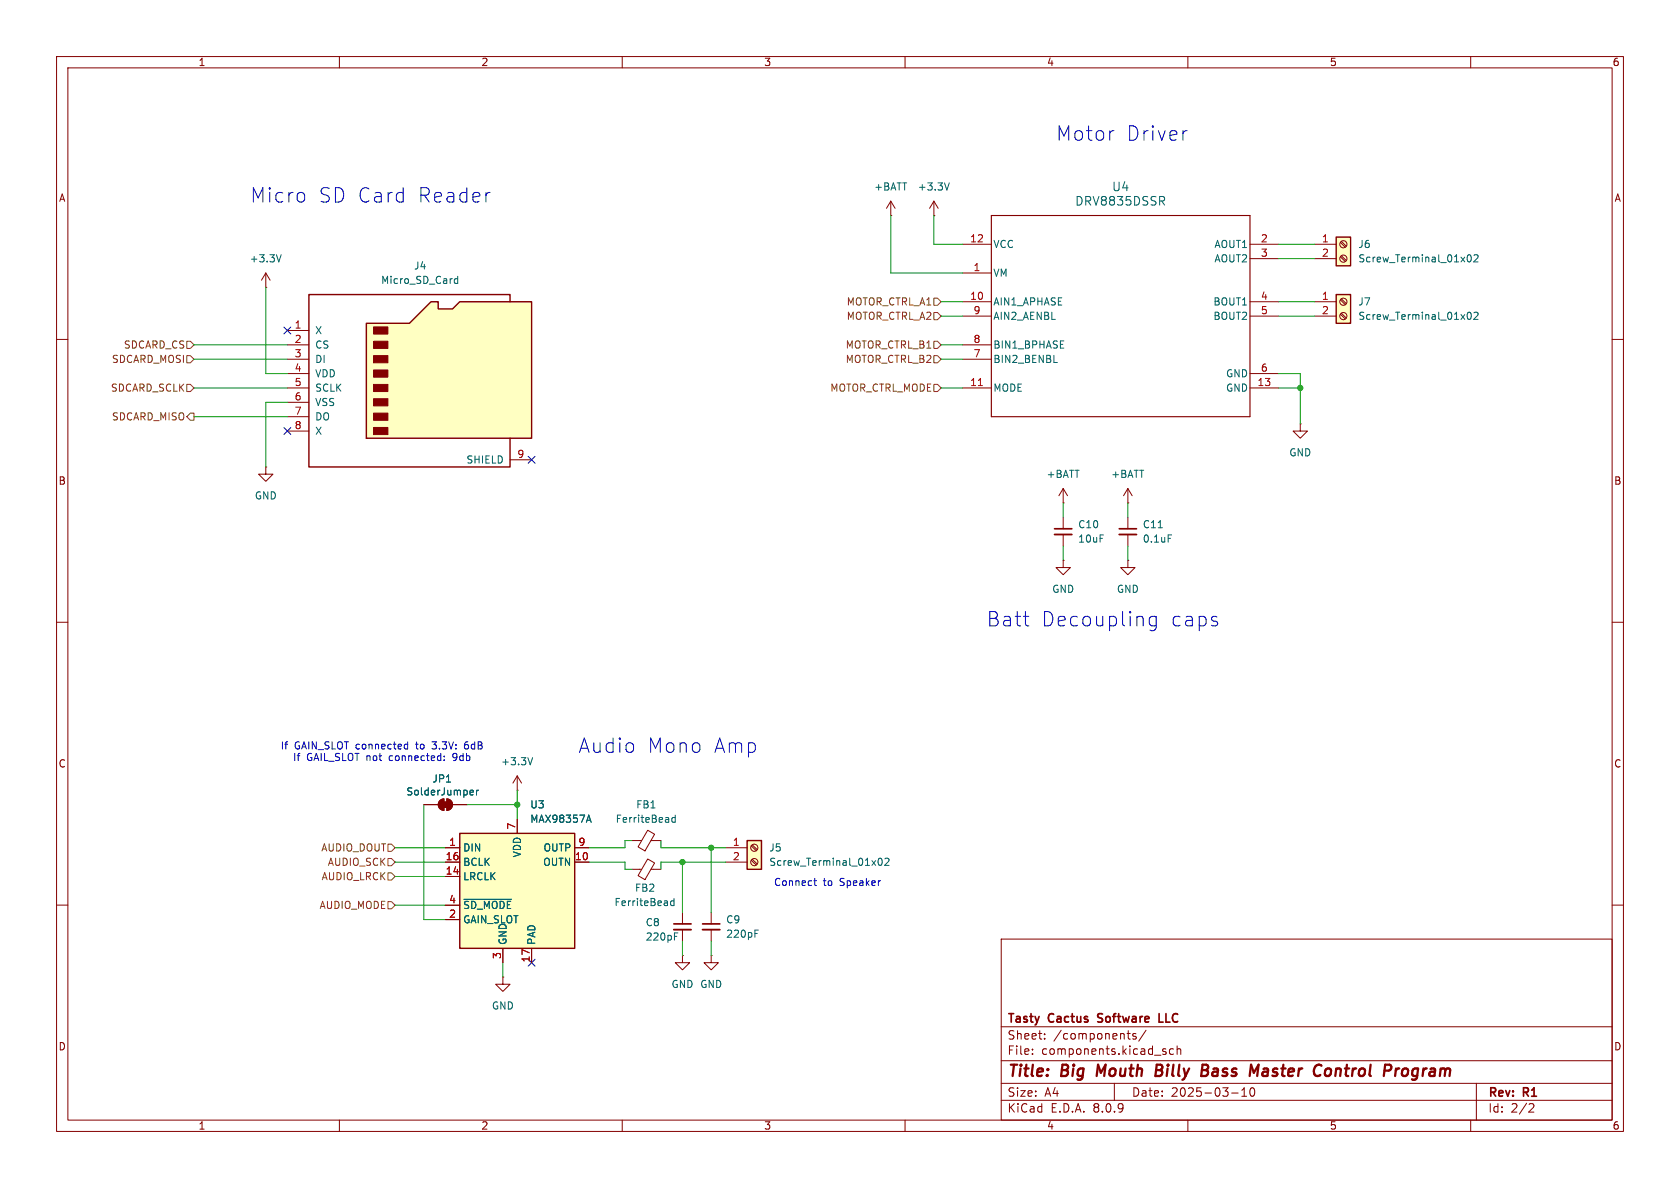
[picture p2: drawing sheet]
<svg xmlns="http://www.w3.org/2000/svg" width="297mm" height="210mm" viewBox="0 0 297 210" stroke-linecap="round" stroke-linejoin="round" font-family="sans-serif">
<g fill="none" stroke="#840000" stroke-width=".18">
<path d="M10 10h277v190h-277zM12 12h273v186h-273zM60 10v2M110 10v2M160 10v2M210 10v2M260 10v2M170.2 48.3h5.1M170.2 53.3h5.1M170.2 43.2h5.1M170.2 55.9h5.1M221 53.3h5.1"/>
<path d="M221 43.2h5.1M221 45.7h5.1M221 55.9h5.1M10 60h2M170.2 68.6h5.1M170.2 63.5h5.1M170.2 61h5.1M221 68.6h5.1M221 66h5.1M229.9 74.9v1.3h1.2l-1.2 1.3-1.3-1.3h1.3M229.9 74.9h.1M285 60h2"/>
<path d="M10 110h2M285 110h2M74.9 142.2h2.6M77.8 141.5l.7-.3v2.1a1.02 1.02 0 0 1-.9-.7 1.02 1.02 0 0 1 .2-1.1zM79 141.2a1.02 1.02 0 0 1 1 1 1.02 1.02 0 0 1-1 1.1zM80 142.2h2.5M111.8 148.6h1.6M111.8 153.7h1.6M114.5 146.8l1.2 .7-1.7 2.9-1.2-.7zM114.5 151.8l1.2 .8-1.7 2.9-1.2-.7zM115.1 148.6h1.7M115.1 153.7h1.7"/>
<path d="M10 160h2M120.6 161.3v2M120.6 164.3v2.1M177 166h108v32h-108zM285 160h2M60 198v2M110 198v2M160 198v2M177 194.5h108M177 191.5h108M177 187.5h108M177 181.5h108"/>
<path d="M182.5 186.3v.1M182.5 185.5v.1M184.7 183.6v.1M184.7 182.8v.1M197 191.5v3M199.2 182.7h.6M199.5 183.6l.3 .1M200.8 182.8l-.3-.1-.3 .2 .1 .2 .5 .2v.3h-.6M202.6 182.1l-1.3 2M205.7 185.9l.4 .1 .1 .2-.2 .2h-.3M205.7 185.4l.4 .1M207.5 185.5l-.5-.1-.3 .3v.4l.2 .2h.6"/>
<path d="M208.1 185.5l.2-.1 .4 .1v.9M208.1 184.9v1.5M210 198v2M217.7 193.2h1.2M219.5 193.8h.9M219.5 192.7l.5-.4v1.5M221.1 192.4l.2-.1a.81 .81 0 0 1 .6 .6 .81 .81 0 0 1-.3 .8l-.1 .1a.81 .81 0 0 1-.4-1.4zM260 198v2M261 191.5v6.5M270.5 195.1l.5 .1 .2 .3-1 1.1h1"/>
</g>
<path d="M194.1 188.2l-.2 2M204.4 189.2h.7M205.1 189.2l.2 .1M205.2 188.2h-.7l-.2 2 .9-.1M205.3 189.1l-.2 .1M212.5 189.2h.6M212.6 188.2h.7a.49 .49 0 0 1 .3 .5 .49 .49 0 0 1-.5 .5M213.1 189.2l.3 .1a.58 .58 0 0 1-.3 .9h-.8M223.5 189.4a.4 .4 0 0 0-.3 .4 .4 .4 0 0 0 .2 .4h.5M223.6 188.9l-.2 .1M234.4 189.1a.52 .52 0 0 1 .5-.2 .52 .52 0 0 1 .4 .4v.5a.6 .6 0 0 1-.9 .3M248.8 189a.59 .59 0 0 0-.9 .3v.7a.53 .53 0 0 0 .9 0" fill="none" stroke="#840000" stroke-width=".4"/>
<path d="M119.1 163.3h3.1M194.1 179.3v.5M204.9 179.2v1.5h.7M194.1 180.6l.2 .1" fill="none" stroke="#840000" stroke-width=".3"/>
<path d="M175.3 38.1h45.7v35.6h-45.7z" fill="none" stroke="#840000" stroke-width=".2"/>
<path d="M173 68.2h.7" fill="none" stroke="#a90000" stroke-width=".18"/>
<g fill="none" stroke="#006464" stroke-width=".18">
<path d="M205.4 35.5l.5 .8M205.7 34.8l.2 .2-.2 .5M186.3 64.1h.6M83.3 139.7h.3l.1 .3-.6 .1M84.2 139.7v.8M84.6 139.7l-.4 .2M83.6 140.5h-.3M119.2 158.8v1.3M119.2 159.3l-.4-.1-.2 .3 .1 .5h.5M119.4 144.1v1.3M119.4 144.6l-.4-.1-.2 .3 .1 .5h.5M119.2 165.5h.5"/>
<path d="M119.2 164.9h.6"/>
</g>
<g fill="#840000" stroke="#840000" stroke-width=".18">
<path d="M78.2 141.7h1v1h-1z"/>
<path d="M77.8 141.5l.7-.3v2.1a1.02 1.02 0 0 1-.9-.7 1.02 1.02 0 0 1 .2-1.1z"/>
<path d="M79 141.2a1.02 1.02 0 0 1 1 1 1.02 1.02 0 0 1-1 1.1z"/>
</g>
<path d="M119.1 164.3h3.1" fill="none" stroke="#840000" stroke-width=".33"/>
<path d="M81.3 147.3h20.3v20.3h-20.3z" fill="#ffffc2"/>
<path d="M81.3 147.3h20.3v20.3h-20.3z" fill="none" stroke="#840000" stroke-width=".25"/>
<g fill="none" stroke="#840000" stroke-width=".18">
<path d="M188 99.1v1.2h1.2l-1.2 1.3-1.3-1.3h1.3M188 99.1h.1M199.4 99.1v1.2h1.3l-1.3 1.3-1.3-1.3h1.3M199.4 99.1h.1M78.7 149.9h2.6M78.7 152.4h2.6M78.7 154.9h2.6M91.4 144.8v2.5M101.6 149.9h2.5M101.6 152.4h2.5M78.7 162.6h2.6M78.7 160h2.6"/>
<path d="M88.9 172.7v1.3h1.3l-1.3 1.3-1.3-1.3h1.3M88.9 172.7h.1M88.9 167.6v2.6M94 167.6v2.6M120.6 168.9v1.3h1.3l-1.3 1.3-1.2-1.3h1.2M120.6 168.9h.1M125.7 168.9v1.3h1.3l-1.3 1.3-1.2-1.3h1.2M125.7 168.9h.1M125.7 161.3v2M125.7 164.3v2.1"/>
</g>
<path d="M82 159h8.4M103.8 145h.6M104.1 144.1l.4 1.3M133.5 165h.4M133.5 164.4h.6" fill="none" stroke="#006464" stroke-width=".18"/>
<path d="M124.2 164.3h3.1" fill="none" stroke="#840000" stroke-width=".33"/>
<path d="M124.2 163.3h3.1" fill="none" stroke="#840000" stroke-width=".3"/>
<path d="M64.8 57.2h7.6l3.8-3.9h1.3v1.3h2.5l1.3-1.3h12.7v24.2h-29.2z" fill="#ffffc2"/>
<g fill="#840000" stroke="#840000" stroke-width=".18">
<path d="M66 75.6h2.6v1.2h-2.6z"/>
<path d="M66 73h2.6v1.3h-2.6z"/>
<path d="M66 70.5h2.6v1.3h-2.6z"/>
<path d="M66 67.9h2.6v1.3h-2.6z"/>
<path d="M66 65.4h2.6v1.3h-2.6z"/>
<path d="M66 62.9h2.6v1.2h-2.6z"/>
<path d="M66 60.3h2.6v1.3h-2.6z"/>
<path d="M66 57.8h2.6v1.3h-2.6z"/>
</g>
<path d="M64.8 57.2h7.6l3.8-3.9h1.3v1.3h2.5l1.3-1.3h12.7v24.2h-29.2zM90.2 53.3v-1.2h-35.6v30.5h35.6v-5.1" fill="none" stroke="#840000" stroke-width=".25"/>
<g fill="none" stroke="#840000" stroke-width=".18">
<path d="M157.5 38.1h.1M157.5 35.6l-.8 1.2M157.5 35.6v2.5M157.5 35.6l.7 1.2M165.1 38.1h.1M165.1 35.6l-.8 1.2M165.1 35.6v2.5M165.1 35.6l.8 1.2M50.8 58.4h3.8M50.8 61h3.8M50.8 63.5h3.8M50.8 66h3.8"/>
<path d="M50.8 68.6h3.8M50.8 71.1h3.8M50.8 73.7h3.8M50.8 76.2h3.8M90.2 81.3h3.8M199.4 91.4v2.1M199.4 94.5v2"/>
</g>
<path d="M167.8 32.3l-.4 1.3M80.3 49.9l.3 .2 .3-.1M80.9 48.8v1.3M80.9 49.3h-.3l-.3 .2M204.8 93.3h.7M206.5 94.6h.6" fill="none" stroke="#006464" stroke-width=".18"/>
<path d="M197.9 94.5h3" fill="none" stroke="#840000" stroke-width=".33"/>
<path d="M197.9 93.5h3" fill="none" stroke="#840000" stroke-width=".3"/>
<path d="M236.2 52.1h2.6v5.1h-2.6z" fill="#ffffc2"/>
<path d="M236.2 52.1h2.6v5.1h-2.6z" fill="none" stroke="#840000" stroke-width=".25"/>
<g fill="none" stroke="#840000" stroke-width=".18">
<path d="M232.4 53.3h3.8M232.4 55.9h3.8M237 55.5l.8 .9M237 53l.8 .8M237.1 55.4l.9 .8M237.1 52.8l.9 .9M188 88.9h.1M188 86.4l-.8 1.2M188 86.4v2.5M188 91.4v2.1M188 94.5v2M188 86.4l.7 1.2"/>
<path d="M199.4 88.9h.1M199.4 86.4l-.8 1.2M199.4 86.4v2.5M199.4 86.4l.8 1.2"/>
<circle cx="237.5" cy="53.3" r=".63"/>
<circle cx="237.5" cy="55.9" r=".63"/>
</g>
<path d="M259.5 55.3l.2-.1a.68 .68 0 0 1 .4 .6 .68 .68 0 0 1-.4 .7l-.2-.2-.1-.3zM260.6 55.3l.5-.1 .2 .4-.8 .9h.8" fill="none" stroke="#006464" stroke-width=".18"/>
<path d="M186.4 94.5h3.1" fill="none" stroke="#840000" stroke-width=".33"/>
<path d="M186.4 93.5h3.1" fill="none" stroke="#840000" stroke-width=".3"/>
<path d="M132.1 148.6h2.5v5.1h-2.5z" fill="#ffffc2"/>
<path d="M132.1 148.6h2.5v5.1h-2.5z" fill="none" stroke="#840000" stroke-width=".25"/>
<g fill="none" stroke="#840000" stroke-width=".18">
<path d="M128.3 149.9h3.8M128.3 152.4h3.8M132.8 152.1l.9 .8M132.8 149.5l.9 .9M133 151.9l.9 .8M133 149.4l.9 .8"/>
<circle cx="133.3" cy="149.9" r=".63"/>
<circle cx="133.3" cy="152.4" r=".63"/>
</g>
<path d="M155.4 151.8l.1-.1a.68 .68 0 0 1 .5 .6 .68 .68 0 0 1-.5 .7 .84 .84 0 0 1-.1-1.2zM156.4 151.8l.5-.1 .3 .4-.8 .9h.8" fill="none" stroke="#006464" stroke-width=".18"/>
<path d="M236.2 41.9h2.6v5.1h-2.6z" fill="#ffffc2"/>
<path d="M236.2 41.9h2.6v5.1h-2.6z" fill="none" stroke="#840000" stroke-width=".25"/>
<g fill="none" stroke="#840000" stroke-width=".18">
<path d="M47 50.8h.1M47 48.3l-.8 1.2M47 48.3v2.5M47 48.3l.8 1.2M232.4 43.2h3.8M232.4 45.7h3.8M237 45.4l.8 .8M237 42.8l.8 .9M237.1 45.2l.9 .9M237.1 42.7l.9 .8M47 82.6v1.2h1.3l-1.3 1.3-1.3-1.3h1.3M47 82.6h.1"/>
<path d="M91.4 139.7h.1M91.4 137.2l-.7 1.2M91.4 137.2v2.5M91.4 137.2l.8 1.2M74.9 142.2h2.6M78.7 149.9h2.6M78.7 152.4h2.6M78.7 154.9h2.6M80 142.2h2.5M91.4 144.8v2.5M101.6 149.9h2.5M101.6 152.4h2.5"/>
<path d="M78.7 162.6h2.6M78.7 160h2.6M88.9 167.6v2.6M94 167.6v2.6"/>
<circle cx="237.5" cy="43.2" r=".63"/>
<circle cx="237.5" cy="45.7" r=".63"/>
</g>
<path d="M49.7 45l-.4 1.3M259.5 45.2l.2-.2a.68 .68 0 0 1 .4 .7 .68 .68 0 0 1-.4 .6l-.2-.1-.1-.4zM260.6 45.2l.5-.2 .2 .4-.8 .9h.8M83.3 139.7h.3l.1 .3-.6 .1M84.2 139.7v.8M84.6 139.7l-.4 .2M94.2 133.9l-.5 1.3M82 159h8.4M83.6 140.5h-.3M103.8 145h.6M104.1 144.1l.4 1.3" fill="none" stroke="#006464" stroke-width=".18"/>
<g fill="none" stroke="#725600" stroke-width=".18">
<path d="M165.1 55.2h.6l.7 .7-.7 .6h-.6zM165.1 52.7h.6l.7 .6-.7 .7h-.6zM33 60.3h.7l.6 .7-.6 .6h-.7zM33 67.9h.7l.6 .7-.6 .6h-.7zM33 62.9h.7l.6 .6-.6 .6h-.7zM33.7 73h.6v1.3h-.6l-.7-.6zM165.1 60.3h.6l.7 .7-.7 .6h-.6zM165.1 62.9h.6l.7 .6-.7 .6h-.6zM165.1 67.9h.6l.7 .7-.7 .6h-.6zM68.6 159.4h.6l.6 .6-.6 .7h-.6zM68.6 149.2h.6l.6 .7-.6 .6h-.6zM68.6 154.3h.6l.6 .6-.6 .7h-.6z"/>
<path d="M68.6 151.8h.6l.6 .6-.6 .6h-.6z"/>
</g>
<g fill="none" stroke="#0000c2" stroke-width=".18">
<path d="M86.4 34h.2M209.6 23.1h.3M180.9 109h1M181.6 110.6h.3M204.4 109.1l-.7-.1-.5 .4v.8l.2 .3 .3 .1 .7-.1M204.4 109v2a.69 .69 0 0 1-1.1 .4M71.6 132.3h.5M71.6 131.6h.5M72.1 131.1v1.3M78.5 134.3v.1M78.5 133.7v.1M82.2 131.7l-.1 .2"/>
<path d="M82.3 131.3a.99 .99 0 0 0-.1 1M143.9 155.7h.4M144 155.3v1.1l.3 .1"/>
</g>
<g fill="none" stroke="#009600" stroke-width=".18">
<path d="M157.5 38.1v10.2h12.7M165.1 38.1v5.1h5.1M47 50.8v15.2h3.8M166.4 55.9h3.8M166.4 53.3h3.8M226.1 55.9h6.3M226.1 53.3h6.3M226.1 43.2h6.3M226.1 45.7h6.3M34.3 61h16.5M34.3 63.5h16.5M34.3 68.6h16.5"/>
<path d="M34.3 73.7h16.5M50.8 71.1h-3.8v11.5M166.4 61h3.8M166.4 63.5h3.8M166.4 68.6h3.8M226.1 68.6h3.8M226.1 66h3.8v8.9M188 88.9v2.5M188 96.5v2.6M199.4 88.9v2.5M199.4 96.5v2.6M91.4 139.7v5.1"/>
<path d="M69.8 149.9h8.9M69.8 152.4h8.9M69.8 154.9h8.9M74.9 142.2v20.4h3.8M82.5 142.2h8.9M104.1 152.4h6.4v1.3h1.3M111.8 148.6h-1.3v1.3h-6.4M116.8 148.6v1.3h11.5M120.6 152.4v8.9M125.7 149.9v11.4M128.3 152.4h-11.5v1.3M69.8 160h8.9"/>
<path d="M88.9 170.2v2.5M120.6 166.4v2.5M125.7 166.4v2.5"/>
</g>
<path d="M50.2 57.8l1.2 1.2M51.4 57.8l-1.2 1.2M50.2 75.6l1.2 1.2M51.4 75.6l-1.2 1.2M93.4 80.7l1.2 1.2M94.6 80.7l-1.2 1.2M93.4 169.6l1.2 1.2M94.6 169.6l-1.2 1.2" fill="none" stroke="#000084" stroke-width=".18"/>
<g fill="#009600" stroke="#009600" stroke-width=".18">
<circle cx="229.9" cy="68.6" r=".46"/>
<circle cx="91.4" cy="142.2" r=".46"/>
<circle cx="125.7" cy="149.9" r=".46"/>
<circle cx="120.6" cy="152.4" r=".46"/>
</g>
<g font-size="3.5" fill="#0000c2">
<text x="186.7" y="25.1">Motor</text>
<text x="199.1" y="25.1">Driver</text>
<text x="44.2" y="36">Micro</text>
<text x="56.3" y="36">SD Card</text>
<text x="73.7" y="36">Reader</text>
<text x="174.4" y="111">Batt</text>
<text x="184" y="111">Decoupling</text>
<text x="206.8" y="111">caps</text>
<text x="102.2" y="133.3">Audio</text>
<text x="114.4" y="133.3">Mono</text>
<text x="126.1" y="133.3">Amp</text>
</g>
<g font-size="2.8" fill="#840000">
<text x="178" y="190.9">Title:</text>
<text x="187.7" y="190.9">Big</text>
<text x="194.7" y="190.9">Mouth</text>
<text x="205.9" y="190.9">Billy</text>
<text x="214.8" y="190.9">Bass</text>
<text x="224.2" y="190.9">Master</text>
<text x="236.3" y="190.9">Control</text>
<text x="249.5" y="190.9">Program</text>
</g>
<g font-size="2.1" fill="#006464">
<text x="196.5" y="34">U4</text>
<text x="190" y="36.6">DRV8835DSSR</text>
</g>
<g font-size="2.1" fill="#840000">
<text x="178" y="184">Sheet:</text>
<text x="178" y="181.2">Tasty</text>
<text x="185.5" y="181.2">Cactus</text>
<text x="186.2" y="184">/components/</text>
<text x="194.8" y="181.2">Software</text>
<text x="206.2" y="181.2">LLC</text>
<text x="178" y="186.7">File:</text>
<text x="184.1" y="186.7">components.kicad_sch</text>
<text x="178" y="196.9">KiCad</text>
<text x="178" y="194.1">Size:</text>
<text x="184.7" y="194.1">A4</text>
<text x="185.7" y="196.9">E.D.A.</text>
<text x="193.3" y="196.9">8.0.9</text>
<text x="200" y="194.1">Date:</text>
<text x="207" y="194.1">2025-03-10</text>
<text x="263" y="194.3">Rev:</text>
<text x="263" y="196.9">Id:</text>
<text x="267.1" y="196.9">2/2</text>
<text x="269.4" y="194.3">R1</text>
</g>
<g font-size="1.8" fill="#840000">
<text x="35" y="11.9">1</text>
<text x="85" y="11.9">2</text>
<text x="135" y="11.9">3</text>
<text x="185" y="11.9">4</text>
<text x="235" y="11.9">5</text>
<text x="285" y="11.9">6</text>
<text x="10.3" y="35.9">A</text>
<text x="285.3" y="35.9">A</text>
<text x="10.3" y="85.9">B</text>
<text x="285.3" y="85.9">B</text>
<text x="10.3" y="135.9">C</text>
<text x="285.3" y="135.9">C</text>
<text x="10.3" y="185.9">D</text>
<text x="285.3" y="185.9">D</text>
<text x="35" y="199.9">1</text>
<text x="85" y="199.9">2</text>
<text x="135" y="199.9">3</text>
<text x="185" y="199.9">4</text>
<text x="235" y="199.9">5</text>
<text x="285" y="199.9">6</text>
</g>
<g font-size="1.8" fill="#006464">
<text x="154.4" y="33.9">+BATT</text>
<text x="162.2" y="33.9">+3.3V</text>
<text x="44" y="46.6">+3.3V</text>
<text x="73.1" y="47.9">J4</text>
<text x="175.5" y="44">VCC</text>
<text x="214.6" y="44">AOUT1</text>
<text x="214.6" y="46.6">AOUT2</text>
<text x="240" y="44">J6</text>
<text x="240" y="46.6">Screw_Terminal_01x02</text>
<text x="67.3" y="50.4">Micro_SD_Card</text>
<text x="175.5" y="49.1">VM</text>
<text x="55.6" y="59.3">X</text>
<text x="175.5" y="54.2">AIN1_APHASE</text>
<text x="175.5" y="56.7">AIN2_AENBL</text>
<text x="214.4" y="54.2">BOUT1</text>
<text x="214.4" y="56.7">BOUT2</text>
<text x="240" y="54.2">J7</text>
<text x="240" y="56.7">Screw_Terminal_01x02</text>
<text x="55.6" y="61.8">CS</text>
<text x="55.6" y="64.4">DI</text>
<text x="175.5" y="64.4">BIN2_BENBL</text>
<text x="175.5" y="61.8">BIN1_BPHASE</text>
<text x="55.6" y="66.9">VDD</text>
<text x="55.6" y="69.4">SCLK</text>
<text x="55.6" y="72">VSS</text>
<text x="175.5" y="69.4">MODE</text>
<text x="216.7" y="69.4">GND</text>
<text x="216.7" y="66.9">GND</text>
<text x="55.6" y="74.5">DO</text>
<text x="55.6" y="77.1">X</text>
<text x="82.4" y="82.1">SHIELD</text>
<text x="227.8" y="80.9">GND</text>
<text x="45" y="88.5">GND</text>
<text x="184.9" y="84.7">+BATT</text>
<text x="196.4" y="84.7">+BATT</text>
<text x="190.5" y="93.6">C10</text>
<text x="201.9" y="93.6">C11</text>
<text x="190.5" y="96.1">10uF</text>
<text x="201.9" y="96.1">0.1uF</text>
<text x="185.9" y="105">GND</text>
<text x="197.4" y="105">GND</text>
<text x="88.5" y="135.5">+3.3V</text>
<text x="71.7" y="140.8">SolderJumper</text>
<text x="76.3" y="138.5">JP1</text>
<text x="93.6" y="143.1">U3</text>
<text x="112.4" y="143.1">FB1</text>
<text x="93.6" y="145.6">MAX98357A</text>
<text x="108.7" y="145.6">FerriteBead</text>
<text x="81.8" y="150.7">DIN</text>
<text x="81.8" y="155.8">LRCLK</text>
<text x="81.8" y="153.3">BCLK</text>
<text x="92.3" y="151.7" transform="rotate(-90 92.3 151.7)">VDD</text>
<text x="95.9" y="153.3">OUTN</text>
<text x="96" y="150.7">OUTP</text>
<text x="135.9" y="150.7">J5</text>
<text x="135.9" y="153.3">Screw_Terminal_01x02</text>
<text x="81.8" y="160.9">~{SD_MODE}</text>
<text x="108.5" y="160.4">FerriteBead</text>
<text x="112.2" y="157.8">FB2</text>
<text x="81.8" y="163.4">GAIN_SLOT</text>
<text x="89.8" y="167.1" transform="rotate(-90 89.8 167.1)">GND</text>
<text x="94.8" y="167.1" transform="rotate(-90 94.8 167.1)">PAD</text>
<text x="114.1" y="163.9">C8</text>
<text x="114.1" y="166.5">220pF</text>
<text x="128.3" y="163.4">C9</text>
<text x="128.3" y="166">220pF</text>
<text x="86.9" y="178.7">GND</text>
<text x="118.6" y="174.9">GND GND</text>
</g>
<g font-size="1.8" fill="#a90000">
<text x="171.4" y="42.9">12</text>
<text x="222.8" y="42.9">2</text>
<text x="222.8" y="45.5">3</text>
<text x="233.6" y="42.9">1</text>
<text x="233.6" y="45.5">2</text>
<text x="171.4" y="53.1">10</text>
<text x="172" y="48">1</text>
<text x="222.8" y="53.1">4</text>
<text x="233.6" y="53.1">1</text>
<text x="52" y="58.2">1</text>
<text x="172" y="55.6">9</text>
<text x="222.8" y="55.6">5</text>
<text x="233.6" y="55.6">2</text>
<text x="52" y="60.7">2</text>
<text x="52" y="63.2">3</text>
<text x="52" y="65.8">4</text>
<text x="172" y="63.2">7</text>
<text x="172" y="60.7">8</text>
<text x="222.8" y="65.8">6</text>
<text x="52" y="68.3">5</text>
<text x="52" y="70.9">6</text>
<text x="171.4" y="68.3">11</text>
<text x="222.2" y="68.3">13</text>
<text x="52" y="73.4">7</text>
<text x="52" y="75.9">8</text>
<text x="91.4" y="81">9</text>
<text x="79.3" y="149.6">1</text>
<text x="91.2" y="146.8" transform="rotate(-90 91.2 146.8)">7</text>
<text x="102.2" y="149.6">9</text>
<text x="129.5" y="149.6">1</text>
<text x="78.7" y="154.7">14</text>
<text x="78.7" y="152.1">16</text>
<text x="101.6" y="152.1">10</text>
<text x="129.5" y="152.1">2</text>
<text x="79.3" y="159.8">4</text>
<text x="79.3" y="162.3">2</text>
<text x="88.6" y="169.6" transform="rotate(-90 88.6 169.6)">3</text>
<text x="93.7" y="170.2" transform="rotate(-90 93.7 170.2)">17</text>
</g>
<g font-size="1.8" fill="#725600">
<text x="149.6" y="56.7">MOTOR_CTRL_A2</text>
<text x="149.6" y="54.2">MOTOR_CTRL_A1</text>
<text x="19.7" y="64.4">SDCARD_MOSI</text>
<text x="21.8" y="61.8">SDCARD_CS</text>
<text x="149.4" y="61.8">MOTOR_CTRL_B1</text>
<text x="149.4" y="64.4">MOTOR_CTRL_B2</text>
<text x="19.5" y="69.4">SDCARD_SCLK</text>
<text x="146.7" y="69.4">MOTOR_CTRL_MODE</text>
<text x="19.7" y="74.5">SDCARD_MISO</text>
<text x="56.7" y="150.7">AUDIO_DOUT</text>
<text x="56.8" y="155.8">AUDIO_LRCK</text>
<text x="57.8" y="153.3">AUDIO_SCK</text>
<text x="56.4" y="160.9">AUDIO_MODE</text>
</g>
<g font-size="1.8" fill="#0000c2">
<text x="49.5" y="132.7">If</text>
<text x="51.7" y="134.7">If</text>
<text x="52" y="132.7">GAIN_SLOT connected</text>
<text x="54.2" y="134.7">GAIL_SLOT not</text>
<text x="69.1" y="134.7">connected:</text>
<text x="73.8" y="132.7">to</text>
<text x="76.9" y="132.7">3.3V:</text>
<text x="80.5" y="134.7">9db</text>
<text x="82.8" y="132.7">6dB</text>
<text x="136.7" y="156.8">Connect</text>
<text x="145.5" y="156.8">to</text>
<text x="148.6" y="156.8">Speaker</text>
</g>
</svg>
